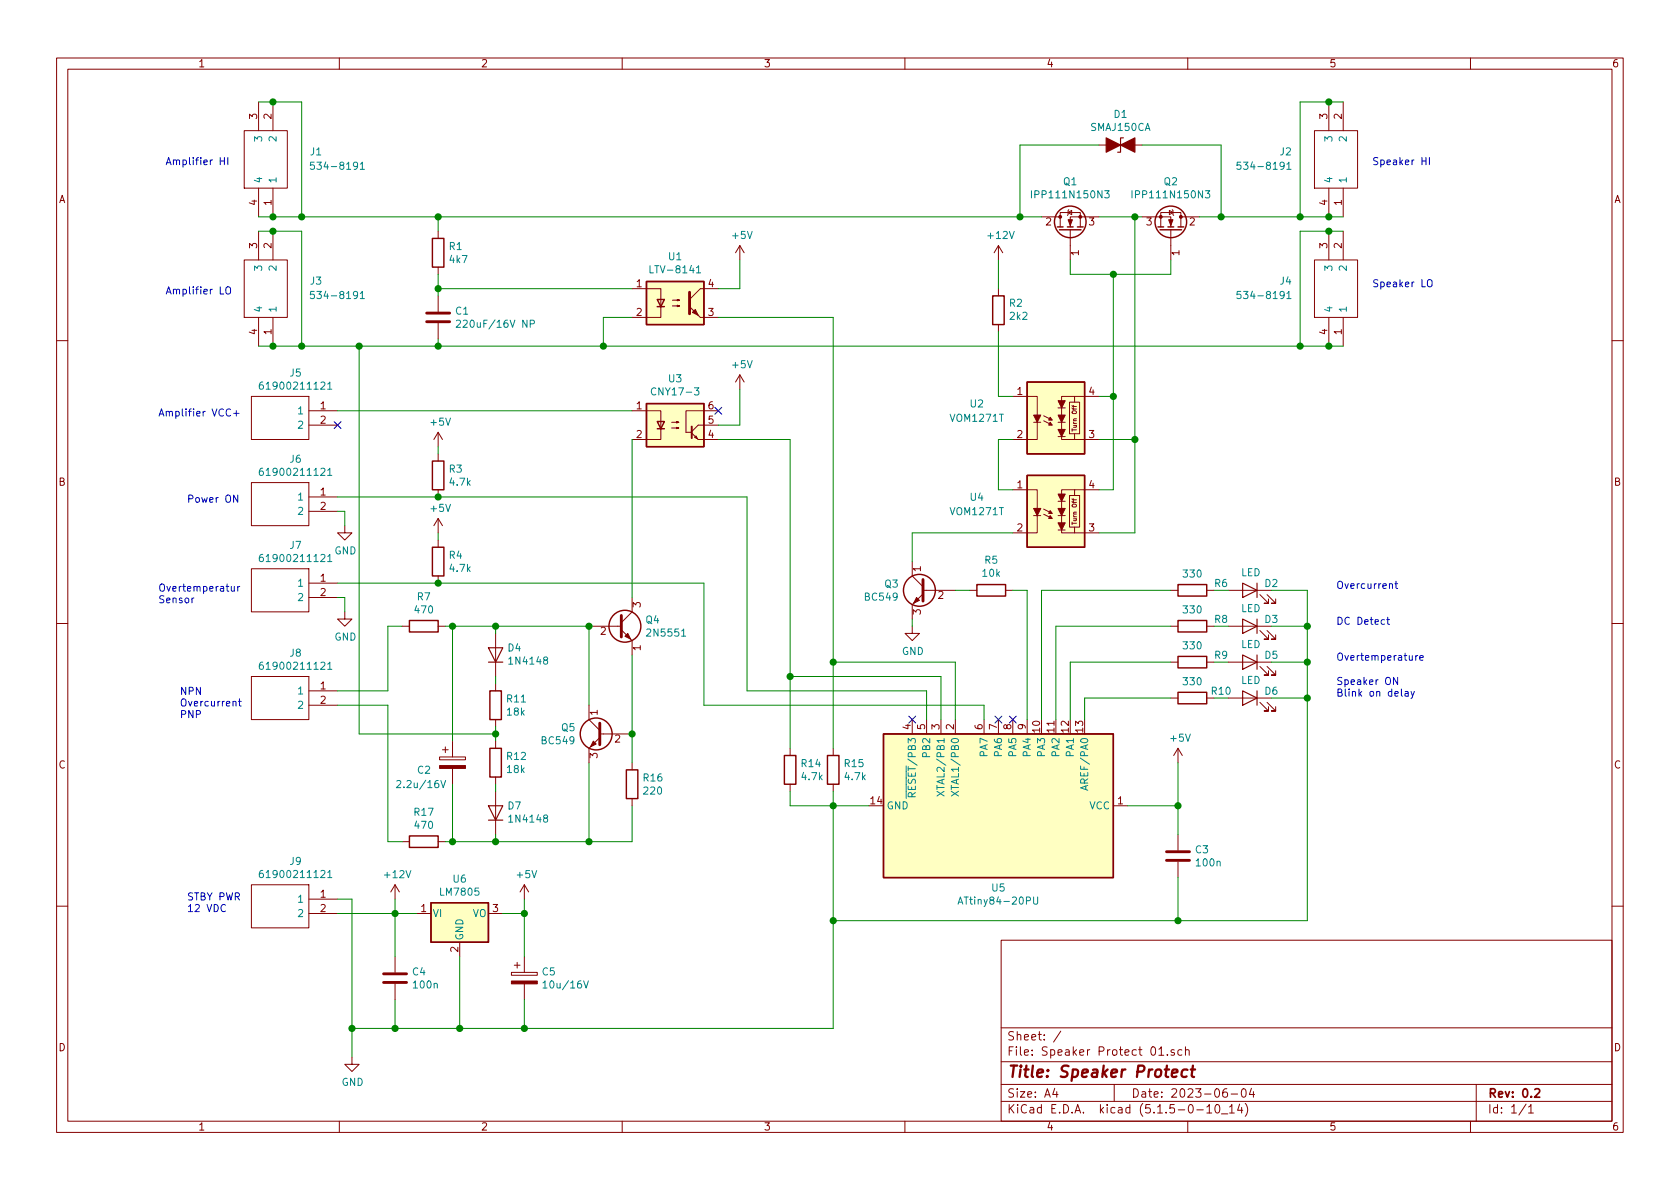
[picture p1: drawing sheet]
<svg xmlns="http://www.w3.org/2000/svg" width="297mm" height="210mm" viewBox="0 0 297 210" stroke-linecap="round" stroke-linejoin="round" font-family="sans-serif">
<g fill="none" stroke="#840000" stroke-width=".18">
<path d="M10 10.3h277v189.9h-277zM12 12.2h273v186.1h-273zM45.7 18v5.1M48.3 18v5.1M60 10.3v1.9M110 10.3v1.9M160 10.3v1.9M210 10.3v1.9M234.9 18v5.1M237.5 18v5.1M260 10.3v1.9M43.2 23.1h7.6v10.2h-7.6z"/>
<path d="M45.7 33.3v5M48.3 33.3v5M184.1 38.3h3.4M188.8 37.6l.7-.4v.8zM189 37.1l-.2 .1v.8l-.1 .1M194.3 38.3h-5.1v1.8M194.3 25.6h7.6M201.9 38.3h5.1v1.8M206.8 37.2l.6 .4-.6 .4zM207.3 37.1l.1 .1v.8l.1 .1M208.8 38.3h3.3M232.4 23.1h7.6v10.2h-7.6z"/>
<path d="M234.9 33.3v5M237.5 33.3v5M43.2 46h7.6v10.1h-7.6zM45.7 40.9v5.1M45.7 56.1v5.1M48.3 40.9v5.1M48.3 56.1v5.1M77.5 40.9v1.3M77.5 47.2v1.3M77.5 52.3v2.8M77.5 57.1v2.8M111.8 51h5v3.4"/>
<path d="M116.8 54.2v1.9h-5M118.9 54.1h1.2l-.3 .1v-.2l.3 .1M118.9 53.1h1.2l-.3 .1v-.2l.3 .1M123.8 56.1h3.2M127 51h-3.2l-1.9 2M130.8 43.4v2.6M130.8 43.4l-.8 1.3M130.8 43.4l.8 1.3M176.5 43.4v2.6M176.5 51v1.3M176.5 57.4v1.3M176.5 43.4l-.7 1.3"/>
<path d="M176.5 43.4l.8 1.3M187.5 40.1v-2.5h3.5v2.5M189.2 40.6v5.4M205.2 40.1v-2.5h3.6v2.5M207 40.6v5.4M232.4 46h7.6v10.1h-7.6zM234.9 40.9v5.1M234.9 56.1v5.1M237.5 40.9v5.1M237.5 56.1v5.1M10 60.2h2M44.4 70.1h10.2v7.6h-10.2z"/>
<path d="M54.6 72.6h5.1M54.6 75.2h5.1M77.5 76.4v2.6M77.5 76.4l-.8 1.3M77.5 76.4l.7 1.3M111.8 72.6h5v3.3M116.8 75.8v1.9h-5M118.7 75.7h1.3l-.4 .1v-.2l.4 .1M118.7 74.7h1.3l-.4 .1v-.3l.4 .2M122.3 76.6l1.1 1.1h3.6M122.8 77.3l.3-.2 .2 .5zM127 72.6h-5.7v3.8h1"/>
<path d="M127 75.2h-3.6l-1.1 1.1M130.8 66.3l-.8 1.3M130.8 66.3v2.5M130.8 66.3l.8 1.3M179.1 70.1h4.3v7.6h-4.3M182.8 74.7h1.2M184.5 74.4l1 .5M184.5 73.5l1 .5M187.1 74.7h1.2M187.1 77.2h1.2M187.1 72.1h1.2M189.1 71.1h1.8v5.6h-1.8z"/>
<path d="M189.6 71.7l.1 .2h.6M189.8 71.7v.3M190 70.1v1M190 76.7v1M194.3 70.1h-6.6v7.6h6.6M285 60.2h2M44.4 85.3h10.2v7.7h-10.2zM54.6 87.9h5.1M54.6 90.4h5.1M61 93v1.2h1.2l-1.2 1.3-1.3-1.3h1.3M77.5 80.3v1.2M77.5 86.6v1.3"/>
<path d="M77.5 91.7v2.5M77.5 95.5v1.3M77.5 91.7l-.8 1.3M77.5 91.7l.7 1.3M161.3 99.3v2.5l1.9 2M179.1 86.6h4.3v7.6h-4.3M182.8 91.2h1.2M184.5 90.9l1 .5M184.5 90l1 .5M187.1 91.2h1.2M187.1 93.7h1.2M187.1 88.6h1.2"/>
<path d="M189.1 87.6h1.8v5.6h-1.8zM189.6 88.2l.1 .2h.6M189.8 88.2v.3M190 86.6v1M190 93.2v1M194.3 86.6h-6.6v7.6h6.6M10 110.3h2M44.4 100.6h10.2v7.6h-10.2zM44.4 119.6h10.2v7.6h-10.2zM54.6 103.1h5.1M54.6 105.7h5.1M61 108.2v1.3h1.2l-1.2 1.2-1.3-1.2h1.3"/>
<path d="M71.1 110.7h1.3M77.5 110.7h1.2M77.5 101.8v1.3M87.6 112v7.6M104.1 110.7h5.8M109.9 111.4l1.9 1.9v2.5M111.8 105.7v2.5l-1.9 1.9M161.3 110.7v1.3h1.3l-1.3 1.3-1.3-1.3h1.3M163.2 105l-1.9 1.9v2.6M163.2 104.4h5.7M171.4 104.4h1.3M177.8 104.4h1.3"/>
<path d="M207 110.7h1.3M207 104.4h1.3M207 117.1h1.3M213.4 110.7h1.2M213.4 104.4h1.2M213.4 117.1h1.2M217.2 110.7h7.6M217.2 104.4h7.6M217.2 117.1h7.6M222.8 105.2l1.5 1.5h-.8h.8v-.8M222.8 111.5l1.5 1.5h-.8h.8v-.7M222.8 117.9l1.5 1.5h-.8h.8v-.8"/>
<path d="M224 105.2l1.6 1.5h-.8h.8v-.8M224 111.5l1.6 1.5h-.8h.8v-.7M224 117.9l1.6 1.5h-.8h.8v-.8M285 110.3h2M54.6 122.2h5.1M54.6 124.7h5.1M77.7 133.9h4.6v.5h-4.6zM78.2 132.6h1M78.7 132.1v1M80 131.1v2.8M80 135.9v2.8M87.6 120.9v1.3"/>
<path d="M87.6 127.2v1.3M87.6 131.1v1.2M87.6 137.4v1.3M87.6 139.9v7.7M104.1 124.7v2.5l1.9 2M106 130.4l-1.9 1.9v2.6M106 129.8h5.8M111.8 134.9v1.2M139.7 132.3v1.3M139.7 138.7v1.2M147.3 132.3v1.3M147.3 138.7v1.2"/>
<path d="M161.3 127.2v2.6M163.8 127.2v2.6M166.4 127.2v2.6M168.9 127.2v2.6M174 127.2v2.6M176.5 127.2v2.6M179.1 127.2v2.6M181.6 127.2v2.6M207 123.4h1.3M208.3 132.3v2.6M208.3 132.3l-.8 1.3M208.3 132.3l.7 1.3"/>
<path d="M213.4 123.4h1.2M217.2 123.4h7.6M222.8 124.2l1.5 1.5h-.8h.8v-.7M224 124.2l1.6 1.5h-.8h.8v-.7M44.4 156.5h10.2v7.6h-10.2zM54.6 159h5.1M69.8 156.5v2.5M69.8 156.5l-.7 1.2M69.8 156.5l.8 1.2M71.1 148.8h1.3M77.5 148.8h1.2M92.7 156.5v2.5"/>
<path d="M92.7 156.5l-.8 1.2M92.7 156.5l.8 1.2M111.8 141.2v1.3M196.8 142.5h2.6M208.3 147.6v2.8M208.3 152.4v2.8M10 160.2h2M54.6 161.5h5.1M69.8 169.2v2.8M69.8 174v2.8M73.7 161.5h2.5M81.3 166.6v2.6"/>
<path d="M86.4 161.5h2.5M90.4 172h4.6v.5h-4.6zM90.9 170.7h1M91.4 170.2v1M92.7 169.2v2.8M92.7 174v2.8M177 166.3h108v32h-108zM285 160.2h2M60 198.3v1.9M62.2 186.9v1.3h1.3l-1.3 1.3-1.2-1.3h1.2M110 198.3v1.9M160 198.3v1.9"/>
<path d="M177 194.8h108M177 191.8h108M177 187.8h108M177 181.8h108M186.5 192.5l-.4 1h1M186.8 193v1M187.6 182.3l-1.3 2M197 191.8v3M204.9 185.5l.4-.4v1.5M204.9 186.6h.9M206.4 186.5v.1M207.6 185.7a.37 .37 0 0 0-.6 .1l.1 .2 .5 .2 .1 .1-.2 .3-.5-.1"/>
<path d="M209 185.7l-.5-.1-.2 .3v.6l.2 .1 .5-.1M209.6 185.7h.1a.37 .37 0 0 1 .6 .1v.8M209.6 185.1v1.5M210 198.3v1.9M211.6 196.3h1.2M213.4 195.8l.4-.5v1.5M213.4 196.8h.8M215 195.4l.3-.1a.94 .94 0 0 1 0 1.5 .8 .8 0 0 1-.6-.6 .8 .8 0 0 1 .3-.8zM216 197h1.1M216.9 192.5a.62 .62 0 0 0-.7 .7l.1 .7 .2 .1 .5-.1v-.5l-.1-.2-.4-.1-.3 .3M217.4 195.8l.4-.5v1.5M217.4 196.8h.8"/>
<path d="M217.7 193.5h1.1M219.2 195.2l-.4 1.1h.9M219.5 195.8v1M219.6 192.7l.4-.2a.94 .94 0 0 1 0 1.5 .82 .82 0 0 1-.4-1.3zM220.2 195.1a1.71 1.71 0 0 1 0 2.3M221.3 192.5l-.4 1h.9M221.6 193v1M260 198.3v1.9M261 191.8v6.5M269.8 195.2l-1.2 2M270.3 195.8l.4-.5v1.5M270.3 196.8h.8"/>
</g>
<path d="M271.4 192.7l.2-.2h.4l.2 .5-.9 1h.9" fill="none" stroke="#840000" stroke-width=".3"/>
<path d="M207.2 189.8l1-.2-.1-.4h-.7l-.2 1 .2 .2 .6-.1M210 189.2a.68 .68 0 0 0-1 .3v.8l.2 .1 .6-.1M210.5 189.1h.8M210.9 188.4l-.2 1.8 .1 .1 .3 .1" fill="none" stroke="#840000" stroke-width=".41"/>
<g fill="none" stroke="#840000" stroke-width=".25">
<path d="M76.5 42.2h2v5h-2zM114.3 49.8h10.2v7.6h-10.2zM116.2 53h1.3l-.7 1.2zM116.2 54.2h1.3M175.5 52.3h2v5.1h-2zM186.9 40.1h1.1M187.3 40.6h3.8M188.7 40.1h1M190.5 40.1h1M204.7 40.1h1M205.1 40.6h3.8M206.5 40.1h1"/>
<path d="M208.3 40.1h1M114.3 71.4h10.2v7.6h-10.2zM116.2 74.5h1.3l-.7 1.3zM116.2 75.8h1.3M181.6 67.6h10.2v12.7h-10.2zM76.5 96.8h2v5h-2zM76.5 81.5h2v5.1h-2zM181.6 84.1h10.2v12.7h-10.2zM72.4 109.7h5.1v2.1h-5.1zM172.7 103.4h5.1v2h-5.1zM208.3 103.4h5.1v2h-5.1zM208.3 109.7h5.1v2.1h-5.1z"/>
<path d="M208.3 116.1h5.1v2h-5.1zM86.6 132.3h2v5.1h-2zM86.6 122.2h2v5h-2zM110.7 136.1h2.1v5.1h-2.1zM138.7 133.6h2v5.1h-2zM146.3 133.6h2v5.1h-2zM156.2 129.8h40.6v25.4h-40.6zM208.3 122.4h5.1v2.1h-5.1zM72.4 147.8h5.1v2.1h-5.1zM76.2 159.6h10.2v7h-10.2z"/>
<circle cx="189.2" cy="39.2" r="2.79"/>
<circle cx="207" cy="39.2" r="2.79"/>
<circle cx="110.5" cy="110.7" r="2.82"/>
<circle cx="162.6" cy="104.4" r="2.82"/>
<circle cx="105.4" cy="129.8" r="2.82"/>
</g>
<g fill="#840000" stroke="#840000" stroke-width=".18">
<path d="M188.8 38.9h.8l-.4 1z"/>
<path d="M206.6 38.9h.8l-.4 1z"/>
<path d="M110.5 112.5l.5-.5 .5 1z"/>
<path d="M162.1 105.7l.5 .5-1.1 .5z"/>
<path d="M182.8 73.4h1.2l-.6 1.3z"/>
<path d="M185.7 74.7l.4 .5h-.7z"/>
<path d="M185.7 73.8l.4 .5h-.7z"/>
<path d="M187.1 75.9h1.2l-.6 1.3z"/>
<path d="M187.1 73.4h1.2l-.6 1.3z"/>
<path d="M187.1 70.9h1.2l-.6 1.2z"/>
<path d="M182.8 89.9h1.2l-.6 1.3z"/>
<path d="M185.7 91.2l.4 .5h-.7z"/>
<path d="M185.7 90.3l.4 .5h-.7z"/>
<path d="M187.1 92.5h1.2l-.6 1.2z"/>
<path d="M187.1 89.9h1.2l-.6 1.3z"/>
<path d="M187.1 87.4h1.2l-.6 1.2z"/>
<path d="M121.9 54.2l1.9 1.9z"/>
<path d="M122.4 55.2l.5-.5 .5 1z"/>
<path d="M77.7 135.4h4.6v.5h-4.6z"/>
<path d="M104.9 131.1l.5 .5-1 .5z"/>
<path d="M90.4 173.5h4.6v.5h-4.6z"/>
<circle cx="191" cy="38.3" r=".25"/>
<circle cx="187.5" cy="38.3" r=".25"/>
<circle cx="205.2" cy="38.3" r=".25"/>
<circle cx="208.8" cy="38.3" r=".25"/>
</g>
<g fill="none" stroke="#008484" stroke-width=".18">
<path d="M55.5 28.7h-.6v.6l.2-.1 .4 .1v.5l-.2 .1-.4-.1M63.7 29l.4-.3v1.2M63.7 29.9h.7M182.4 33.7v1.3M195.3 33.7h.8l-.4 .5 .4 .1v.6l-.2 .1-.6-.1M200.2 33.7v1.3M213.1 33.7h.8l-.4 .5 .3 .1v.6l-.2 .1-.5-.1M219.4 28.7h-.6l-.1 .6 .2-.1 .5 .1v.5l-.2 .1-.5-.1M227.5 29l.4-.3v1.2M227.5 29.9h.8M55.5 51.5h-.6v.6l.2-.1 .4 .1v.6l-.2 .1-.4-.1M63.7 51.9l.4-.4v1.3"/>
<path d="M63.7 52.8h.7M80.7 56.7l.5-.1 .2 .4-.8 .9h.8M93.8 57.3l.6-.1v-.5l-.6-.1v1.3M114.9 47v1.3h.6M123.1 47.3l.4-.3v1.3M123.1 48.3h.8M219.4 51.5h-.6l-.1 .6 .2-.1 .5 .1v.6l-.2 .1-.5-.1M227.5 51.9l.4-.4v1.3M227.5 52.8h.8M46.5 67.6h-.4a.81 .81 0 0 0 0 1.2h.4l.1-.5-.3-.3h-.2l-.3 .3M57.9 67.9l.4-.3v1.2M57.9 68.8h.8"/>
<path d="M116 68.7a.6 .6 0 0 0-.9 .4 .6 .6 0 0 0 .6 .7l.3-.1M46.5 82.8l-.4 .1a.81 .81 0 0 0 0 1.2l.4-.1 .1-.5-.3-.2h-.2l-.3 .2M46.5 98l-.4 .1a.81 .81 0 0 0 0 1.2h.4l.1-.5-.3-.3h-.2l-.3 .3M57.9 83.2l.4-.4v1.3M57.9 98.4l.4-.4v1.3M57.9 84.1h.8M57.9 99.3h.8M46.5 117.1l-.4 .1a.81 .81 0 0 0 0 1.2l.4-.1 .1-.5-.3-.2h-.2l-.3 .2M57.9 117.4l.4-.3v1.3M57.9 118.4h.8M120.5 112.5h.7M70.2 138.1l.4-.1 .3 .4-.1 .2-.7 .7h.8"/>
<path d="M78 138l.4 1.3 .4-1.3M160.2 139.9v1.3M165.7 139.9l1.2 .9M166.9 139.9l-1.2 .9M168.2 139.9l1.3 .9M169.5 139.9l-1.3 .9M192.3 138.9l-1.2 .4 1.2 .4M46.5 153.9l-.4 .1a.81 .81 0 0 0 0 1.2l.4-.1 .1-.4-.3-.3h-.2l-.3 .3M57.9 154.3l.4-.4v1.3M57.9 155.2h.8M161.2 140.9v-.6l-.2-.1h-.3l-.1 .2v.5h1.2M169.4 159.9l.4-1.3 .4 1.3"/>
<path d="M169.5 159.5h.6M182.8 158.6v1.1l.2 .2 .4-.1 .1-.1v-1.1M96 173.8l.4-.3v1.2M96 174.7h.7M103.2 173.5l.4 1.2 .4-1.2"/>
</g>
<g fill="#840000" stroke="#840000" stroke-width=".2">
<path d="M195.6 24.4l2.5 1.2-2.5 1.3z"/>
<path d="M198.1 25.6l2.6-1.2v2.5z"/>
</g>
<g fill="none" stroke="#840000" stroke-width=".2">
<path d="M198.6 24.4h-.5v2.5h-.5M86.4 114.5h2.5l-1.3 2.6zM86.4 117.1h2.5M219.7 103.1l2.5 1.3-2.5 1.3zM219.7 109.5l2.5 1.2-2.5 1.3zM219.7 115.8l2.5 1.3-2.5 1.3zM222.2 103.1v2.6M222.2 109.5v2.5M222.2 115.8v2.6M219.7 122.2l2.5 1.2-2.5 1.3zM222.2 122.2v2.5M86.4 142.5h2.5l-1.3 2.5z"/>
<path d="M86.4 145h2.5"/>
</g>
<path d="M75.4 56.9h4.1M75.4 55.4h4.1M121.9 51.7v3.8M109.9 108.8v3.8M163.2 102.5v3.8M106 127.9v3.8M206.2 152.1h4.1M206.2 150.6h4.1M67.8 173.7h4.1M67.8 172.2h4.1" fill="none" stroke="#840000" stroke-width=".51"/>
<g fill="#ffffc2" stroke="#ffffc2" stroke-width=".18">
<path d="M156.2 129.8h40.6v25.4h-40.6z"/>
<path d="M181.6 67.6h10.2v12.7h-10.2z"/>
<path d="M181.6 84.1h10.2v12.7h-10.2z"/>
<path d="M114.3 49.8h10.2v7.6h-10.2z"/>
<path d="M76.2 159.6h10.2v7h-10.2z"/>
<path d="M114.3 71.4h10.2v7.6h-10.2z"/>
</g>
<path d="M122.3 75.4v2.1" fill="none" stroke="#840000" stroke-width=".36"/>
<g fill="none" stroke="#008400" stroke-width=".18">
<path d="M45.7 18h7.6v20.3M237.5 18h-7.6v20.3M45.7 38.3h138.4M77.5 38.3v2.6M194.3 38.3h7.6M194.3 25.6h-14v12.7M200.7 38.3v55.9h-6.4M201.9 25.6h14v12.7M212.1 38.3h25.4M45.7 40.9h7.6v20.3M77.5 51h34.3M77.5 48.5v3.8"/>
<path d="M77.5 59.9v1.3M111.8 56.1h-5.1v5.1M127 56.1h20.3v76.2M130.8 46v5h-3.8M176.5 58.7v11.4h2.6M176.5 46v5M189.2 46v2.5h17.8v-2.5M196.8 48.5v38.1h-2.5M237.5 40.9h-7.6v20.3M45.7 61.2h191.8M59.7 72.6h52.1M63.5 61.2v68.6h24.1"/>
<path d="M77.5 79v1.3M111.8 77.7v28M127 77.7h12.7v54.6M130.8 68.8v6.4h-3.8M179.1 77.7h-2.6v8.9h2.6M194.3 70.1h2.5M194.3 77.7h6.4M59.7 87.9h72.4v34.3h31.7v5M59.7 90.4h1.3v2.6M77.5 94.2v1.3M179.1 94.2h-17.8v5.1M59.7 103.1h64.8v21.6h49.5v2.5"/>
<path d="M59.7 105.7h1.3v2.5M71.1 110.7h-2.5v11.5h-8.9M78.7 110.7h25.4v14M80 110.7v20.4M87.6 110.7v1.3M87.6 119.6v1.3M111.8 115.8v19.1M139.7 119.6h26.7v7.6M147.3 117.1h21.6v10.1M161.3 109.5v1.2M168.9 104.4h2.5M179.1 104.4h2.5v22.8"/>
<path d="M207 110.7h-20.3v16.5M207 117.1h-17.8v10.1M207 104.4h-22.9v22.8M224.8 104.4h6.3v58.4h-83.8M224.8 110.7h6.3M224.8 117.1h6.3M59.7 124.7h8.9v24.1h2.5M80 138.7v10.1M87.6 128.5v2.6M87.6 138.7v1.2M104.1 134.9v13.9M139.7 139.9v2.6h14"/>
<path d="M147.3 139.9v42h-85.1M207 123.4h-15.2v3.8M208.3 134.9v12.7M224.8 123.4h6.3M59.7 159h2.5v27.9M69.8 159v10.2M87.6 147.6v1.2M92.7 159v10.2M111.8 142.5v6.3h-33.1M199.4 142.5h8.9M208.3 155.2v7.6M59.7 161.5h14"/>
<path d="M69.8 176.8v5.1M81.3 169.2v12.7M88.9 161.5h3.8M92.7 176.8v5.1"/>
</g>
<g fill="none" stroke="#0000c2" stroke-width=".18">
<path d="M38.9 27.9v1.2M38.9 28.5h.8M39.7 27.9v1.2M40.3 27.9v1.2M251.4 28.5h.7M252.1 27.9v1.2M252.7 27.9v1.2M38.9 50.7v1.3h.6M40 50.9l.1-.1a.42 .42 0 0 1 .6 .1 .88 .88 0 0 1-.2 1.1l-.4-.1a1.07 1.07 0 0 1-.1-1zM252.4 49.6a.45 .45 0 0 1 .8 0 .88 .88 0 0 1-.3 1.1h-.3a1.07 1.07 0 0 1-.2-1.1zM40.8 72.4a.6 .6 0 0 0-.9 .4 .6 .6 0 0 0 .6 .8l.3-.1M41.3 73.1h1"/>
<path d="M41.8 72.6v1M42 87.5v1.3l-.7-1.3v1.3M34.3 105.8l-.4 .2M40.9 103.7v.8h.3l.2-.1M41.4 103.7v.8M42 103.7v.8M42.4 103.7l-.4 .2M245.2 109.6h.5M245.4 109.1v1.1l.3 .2M245.7 103.3l.1-.1 .4 .1v.8M246.6 103.2h.5M246.8 102.8v1.1l.3 .2"/>
<path d="M247.1 119.8v1.3l-.7-1.3v1.3M250.3 115.9v.9M250.7 115.9l-.4 .2M251 116.3l.6-.1v-.2l-.4-.1-.2 .2 .1 .6h.5M41.2 124.1l.2-.1 .3 .1v.8M42.2 124h.4M42.3 123.6v1.1l.3 .2M247.8 121.8v1.1l.2 .2M248.4 122.3h.5l.1 .8M249 122.6h-.4l-.2 .2v.3h.6M249.5 122.3l.3 .8M250.1 122.3l-.4 1.1-.2 .1"/>
<path d="M39.9 160.1a.6 .6 0 0 0-.9 .4 .6 .6 0 0 0 .6 .7l.3-.1"/>
</g>
<g fill="#008400" stroke="#008400" stroke-width=".25">
<circle cx="229.9" cy="61.2" r=".51"/>
<circle cx="235" cy="40.9" r=".51"/>
<circle cx="235" cy="61.2" r=".51"/>
<circle cx="235" cy="38.3" r=".51"/>
<circle cx="229.9" cy="38.3" r=".51"/>
<circle cx="235" cy="18" r=".51"/>
<circle cx="106.7" cy="61.2" r=".51"/>
<circle cx="48.3" cy="61.2" r=".51"/>
<circle cx="48.3" cy="38.3" r=".51"/>
<circle cx="53.3" cy="61.2" r=".51"/>
<circle cx="48.3" cy="40.9" r=".51"/>
<circle cx="53.3" cy="38.3" r=".51"/>
<circle cx="48.3" cy="18" r=".51"/>
<circle cx="139.7" cy="119.6" r=".51"/>
<circle cx="147.3" cy="117.1" r=".51"/>
<circle cx="147.3" cy="142.5" r=".51"/>
<circle cx="80" cy="110.7" r=".51"/>
<circle cx="80" cy="148.8" r=".51"/>
<circle cx="77.5" cy="103.1" r=".51"/>
<circle cx="104.1" cy="148.8" r=".51"/>
<circle cx="87.6" cy="110.7" r=".51"/>
<circle cx="87.6" cy="148.8" r=".51"/>
<circle cx="111.8" cy="129.8" r=".51"/>
<circle cx="196.9" cy="70.1" r=".51"/>
<circle cx="196.9" cy="48.5" r=".51"/>
<circle cx="200.7" cy="77.7" r=".51"/>
<circle cx="77.5" cy="38.3" r=".51"/>
<circle cx="200.7" cy="38.3" r=".51"/>
<circle cx="147.3" cy="162.8" r=".51"/>
<circle cx="62.2" cy="181.9" r=".51"/>
<circle cx="104.1" cy="110.7" r=".51"/>
<circle cx="215.9" cy="38.3" r=".51"/>
<circle cx="180.3" cy="38.3" r=".51"/>
<circle cx="77.5" cy="51" r=".51"/>
<circle cx="231.1" cy="110.7" r=".51"/>
<circle cx="231.1" cy="123.4" r=".51"/>
<circle cx="77.5" cy="87.9" r=".51"/>
<circle cx="231.1" cy="117.1" r=".51"/>
<circle cx="208.3" cy="162.8" r=".51"/>
<circle cx="208.3" cy="142.5" r=".51"/>
<circle cx="92.7" cy="161.5" r=".51"/>
<circle cx="87.6" cy="129.8" r=".51"/>
<circle cx="92.7" cy="181.9" r=".51"/>
<circle cx="63.5" cy="61.2" r=".51"/>
<circle cx="69.9" cy="181.9" r=".51"/>
<circle cx="69.9" cy="161.5" r=".51"/>
<circle cx="81.3" cy="181.9" r=".51"/>
<circle cx="77.5" cy="61.2" r=".51"/>
</g>
<path d="M59.1 74.6l1.2 1.2M60.3 74.6l-1.2 1.2M126.4 72l1.2 1.2M127.6 72l-1.2 1.2M160.7 126.6l1.2 1.3M161.9 126.6l-1.2 1.3M175.9 126.6l1.2 1.3M177.1 126.6l-1.2 1.3M178.5 126.6l1.2 1.3M179.7 126.6l-1.2 1.3" fill="none" stroke="#000084" stroke-width=".18"/>
<text font-size="2.8" fill="#840000" x="178" y="190.5">Title: Speaker Protect</text>
<g font-size="2.1" fill="#840000">
<text x="178" y="184">Sheet: /</text>
<text x="178" y="186.7">File: Speaker Protect 01.sch</text>
<text x="178" y="196.9">KiCad E.D.A. kicad (5.1.5-0-10_14)</text>
<text x="178" y="194.1">Size: A4</text>
<text x="200" y="194.1">Date: 2023-06-04</text>
<text x="263" y="194.1">Rev: 0.2</text>
<text x="263" y="196.9">Id: 1/1</text>
</g>
<g font-size="1.8" fill="#840000">
<text x="35" y="11.9">1</text>
<text x="85" y="11.9">2</text>
<text x="135" y="11.9">3</text>
<text x="185" y="11.9">4</text>
<text x="235" y="11.9">5</text>
<text x="285" y="11.9">6</text>
<text x="45.5" y="21.1" transform="rotate(-90 45.5 21.1)">3</text>
<text x="48" y="21.1" transform="rotate(-90 48 21.1)">2</text>
<text x="234.7" y="21.1" transform="rotate(-90 234.7 21.1)">3</text>
<text x="237.2" y="21.1" transform="rotate(-90 237.2 21.1)">2</text>
<text x="10.4" y="35.9">A</text>
<text x="285.4" y="35.9">A</text>
<text x="45.5" y="36.3" transform="rotate(-90 45.5 36.3)">4</text>
<text x="48" y="36.3" transform="rotate(-90 48 36.3)">1</text>
<text x="184.9" y="39.9">2</text>
<text x="192.6" y="39.9">3</text>
<text x="202.7" y="39.9">3</text>
<text x="210.3" y="39.9">2</text>
<text x="234.7" y="36.3" transform="rotate(-90 234.7 36.3)">4</text>
<text x="237.2" y="36.3" transform="rotate(-90 237.2 36.3)">1</text>
<text x="45.5" y="43.9" transform="rotate(-90 45.5 43.9)">3</text>
<text x="48" y="43.9" transform="rotate(-90 48 43.9)">2</text>
<text x="190.8" y="45.2" transform="rotate(-90 190.8 45.2)">1</text>
<text x="208.5" y="45.2" transform="rotate(-90 208.5 45.2)">1</text>
<text x="234.7" y="43.9" transform="rotate(-90 234.7 43.9)">3</text>
<text x="237.2" y="43.9" transform="rotate(-90 237.2 43.9)">2</text>
<text x="112.5" y="50.8">1</text>
<text x="125.2" y="50.8">4</text>
<text x="45.5" y="59.2" transform="rotate(-90 45.5 59.2)">4</text>
<text x="48" y="59.2" transform="rotate(-90 48 59.2)">1</text>
<text x="112.5" y="55.9">2</text>
<text x="125.2" y="55.9">3</text>
<text x="234.7" y="59.2" transform="rotate(-90 234.7 59.2)">4</text>
<text x="237.2" y="59.2" transform="rotate(-90 237.2 59.2)">1</text>
<text x="179.9" y="69.8">1</text>
<text x="192.6" y="69.8">4</text>
<text x="56.7" y="72.4">1</text>
<text x="56.7" y="74.9">2</text>
<text x="112.5" y="72.4">1</text>
<text x="112.5" y="77.5">2</text>
<text x="125.2" y="77.5">4</text>
<text x="125.2" y="74.9">5</text>
<text x="125.2" y="72.4">6</text>
<text x="179.9" y="77.5">2</text>
<text x="192.6" y="77.5">3</text>
<text x="10.4" y="85.9">B</text>
<text x="56.7" y="87.6">1</text>
<text x="179.9" y="86.4">1</text>
<text x="192.6" y="86.4">4</text>
<text x="285.4" y="85.9">B</text>
<text x="56.7" y="90.2">2</text>
<text x="179.9" y="94">2</text>
<text x="192.6" y="94">3</text>
<text x="162.8" y="101.1" transform="rotate(-90 162.8 101.1)">1</text>
<text x="56.7" y="102.9">1</text>
<text x="56.7" y="105.4">2</text>
<text x="113.3" y="107.4" transform="rotate(-90 113.3 107.4)">3</text>
<text x="165.9" y="105.9">2</text>
<text x="106.2" y="112.3">2</text>
<text x="162.8" y="108.7" transform="rotate(-90 162.8 108.7)">3</text>
<text x="113.3" y="115" transform="rotate(-90 113.3 115)">1</text>
<text x="56.7" y="121.9">1</text>
<text x="56.7" y="124.5">2</text>
<text x="105.7" y="126.5" transform="rotate(-90 105.7 126.5)">1</text>
<text x="108.7" y="131.3">2</text>
<text x="161" y="129" transform="rotate(-90 161 129)">4</text>
<text x="163.6" y="129" transform="rotate(-90 163.6 129)">5</text>
<text x="166.1" y="129" transform="rotate(-90 166.1 129)">3</text>
<text x="168.7" y="129" transform="rotate(-90 168.7 129)">2</text>
<text x="173.7" y="129" transform="rotate(-90 173.7 129)">6</text>
<text x="176.3" y="129" transform="rotate(-90 176.3 129)">7</text>
<text x="178.8" y="129" transform="rotate(-90 178.8 129)">8</text>
<text x="181.4" y="129" transform="rotate(-90 181.4 129)">9</text>
<text x="183.9" y="129.5" transform="rotate(-90 183.9 129.5)">10</text>
<text x="186.4" y="129.5" transform="rotate(-90 186.4 129.5)">11</text>
<text x="189" y="129.5" transform="rotate(-90 189 129.5)">12</text>
<text x="191.5" y="129.5" transform="rotate(-90 191.5 129.5)">13</text>
<text x="10.4" y="135.9">C</text>
<text x="105.7" y="134.1" transform="rotate(-90 105.7 134.1)">3</text>
<text x="285.4" y="135.9">C</text>
<text x="154" y="142.2">14</text>
<text x="197.6" y="142.2">1</text>
<text x="56.7" y="158.7">1</text>
<text x="56.7" y="161.3">2</text>
<text x="74.4" y="161.3">1</text>
<text x="87.1" y="161.3">3</text>
<text x="81" y="168.4" transform="rotate(-90 81 168.4)">2</text>
<text x="10.4" y="185.9">D</text>
<text x="285.4" y="185.9">D</text>
<text x="35" y="199.9">1</text>
<text x="85" y="199.9">2</text>
<text x="135" y="199.9">3</text>
<text x="185" y="199.9">4</text>
<text x="235" y="199.9">5</text>
<text x="285" y="199.9">6</text>
</g>
<g font-size="1.8" fill="#008484">
<text x="192.9" y="23.2">SMAJ150CA</text>
<text x="197" y="20.8">D1</text>
<text x="46.4" y="24.9" transform="rotate(-90 46.4 24.9)">3</text>
<text x="48.9" y="24.9" transform="rotate(-90 48.9 24.9)">2</text>
<text x="54.9" y="27.5">J1</text>
<text x="226.4" y="27.5">J2</text>
<text x="235.6" y="24.9" transform="rotate(-90 235.6 24.9)">3</text>
<text x="238.1" y="24.9" transform="rotate(-90 238.1 24.9)">2</text>
<text x="46.4" y="32.5" transform="rotate(-90 46.4 32.5)">4</text>
<text x="48.9" y="32.5" transform="rotate(-90 48.9 32.5)">1</text>
<text x="55.9" y="30">534-8191</text>
<text x="183.1" y="35.1">IPP111N150N3</text>
<text x="188.1" y="32.8">Q1</text>
<text x="200.9" y="35.1">IPP111N150N3</text>
<text x="205.8" y="32.8">Q2</text>
<text x="219.8" y="30">534-8191</text>
<text x="235.6" y="32.5" transform="rotate(-90 235.6 32.5)">4</text>
<text x="238.1" y="32.5" transform="rotate(-90 238.1 32.5)">1</text>
<text x="46.4" y="47.7" transform="rotate(-90 46.4 47.7)">3</text>
<text x="48.9" y="47.7" transform="rotate(-90 48.9 47.7)">2</text>
<text x="79.5" y="44.2">R1</text>
<text x="79.6" y="46.5">4k7</text>
<text x="118.3" y="46">U1</text>
<text x="129.6" y="42.3">+5V</text>
<text x="174.8" y="42.3">+12V</text>
<text x="235.6" y="47.7" transform="rotate(-90 235.6 47.7)">3</text>
<text x="238.1" y="47.7" transform="rotate(-90 238.1 47.7)">2</text>
<text x="54.9" y="50.3">J3</text>
<text x="55.9" y="52.9">534-8191</text>
<text x="115.4" y="48.3">LTV-8141</text>
<text x="219.8" y="52.9">534-8191</text>
<text x="226.4" y="50.3">J4</text>
<text x="46.4" y="55.4" transform="rotate(-90 46.4 55.4)">4</text>
<text x="48.9" y="55.4" transform="rotate(-90 48.9 55.4)">1</text>
<text x="80.6" y="55.6">C1</text>
<text x="81.8" y="58">220uF/16V NP</text>
<text x="178.5" y="54.2">R2</text>
<text x="178.6" y="56.6">2k2</text>
<text x="235.6" y="55.4" transform="rotate(-90 235.6 55.4)">4</text>
<text x="238.1" y="55.4" transform="rotate(-90 238.1 55.4)">1</text>
<text x="129.6" y="65.1">+5V</text>
<text x="46.9" y="68.9">61900211121</text>
<text x="51.3" y="66.6">J5</text>
<text x="115.7" y="69.9">CNY17-3</text>
<text x="118.3" y="67.6">U3</text>
<text x="52.9" y="73.3">1</text>
<text x="52.9" y="75.8">2</text>
<text x="76.3" y="75.3">+5V</text>
<text x="168.2" y="74.6">VOM1271T</text>
<text x="171.6" y="72.1">U2</text>
<text x="51.3" y="81.8">J6</text>
<text x="79.5" y="83.6">R3</text>
<text x="46.9" y="84.1">61900211121</text>
<text x="52.9" y="88.5">1</text>
<text x="79.6" y="85.9">4.7k</text>
<text x="171.6" y="88.6">U4</text>
<text x="52.9" y="91.1">2</text>
<text x="76.3" y="90.5">+5V</text>
<text x="168.2" y="91.1">VOM1271T</text>
<text x="46.9" y="99.4">61900211121</text>
<text x="51.3" y="97.1">J7</text>
<text x="59.1" y="98">GND</text>
<text x="79.5" y="98.8">R4</text>
<text x="79.6" y="101.1">4.7k</text>
<text x="174.1" y="99.7">R5</text>
<text x="219.4" y="101.9">LED</text>
<text x="52.9" y="103.8">1</text>
<text x="52.9" y="106.3">2</text>
<text x="73.8" y="106.2">R7</text>
<text x="153.1" y="106.2">BC549</text>
<text x="156.5" y="103.9">Q3</text>
<text x="173.8" y="102">10k</text>
<text x="209.3" y="102.1">330</text>
<text x="223.7" y="103.8">D2</text>
<text x="59.1" y="113.3">GND</text>
<text x="73.5" y="108.5">470</text>
<text x="114.2" y="110.3">Q4</text>
<text x="114.7" y="112.6">2N5551</text>
<text x="209.3" y="108.5">330</text>
<text x="219.4" y="108.2">LED</text>
<text x="223.7" y="110.2">D3</text>
<text x="46.9" y="118.4">61900211121</text>
<text x="51.3" y="116.1">J8</text>
<text x="89.8" y="115.2">D4</text>
<text x="90.3" y="117.5">1N4148</text>
<text x="159.5" y="115.8">GND</text>
<text x="209.3" y="114.8">330</text>
<text x="219.4" y="114.6">LED</text>
<text x="223.7" y="116.5">D5</text>
<text x="52.9" y="122.8">1</text>
<text x="52.9" y="125.3">2</text>
<text x="89.7" y="124.2">R11</text>
<text x="209.3" y="121.2">330</text>
<text x="219.4" y="120.9">LED</text>
<text x="223.7" y="122.9">D6</text>
<text x="89.7" y="126.5">18k</text>
<text x="95.9" y="131.6">BC549</text>
<text x="99.3" y="129.3">Q5</text>
<text x="207.1" y="131.2">+5V</text>
<text x="73.9" y="136.8">C2</text>
<text x="89.7" y="134.4">R12</text>
<text x="89.7" y="136.7">18k</text>
<text x="141.8" y="135.7">R14</text>
<text x="141.9" y="138">4.7k</text>
<text x="149.4" y="135.7">R15</text>
<text x="149.5" y="138">4.7k</text>
<text x="164.5" y="133.7" transform="rotate(-90 164.5 133.7)">PB2</text>
<text x="174.6" y="133.7" transform="rotate(-90 174.6 133.7)">PA7</text>
<text x="177.2" y="133.7" transform="rotate(-90 177.2 133.7)">PA6</text>
<text x="179.7" y="133.7" transform="rotate(-90 179.7 133.7)">PA5</text>
<text x="182.2" y="133.7" transform="rotate(-90 182.2 133.7)">PA4</text>
<text x="184.8" y="133.7" transform="rotate(-90 184.8 133.7)">PA3</text>
<text x="187.3" y="133.7" transform="rotate(-90 187.3 133.7)">PA2</text>
<text x="189.9" y="133.7" transform="rotate(-90 189.9 133.7)">PA1</text>
<text x="70.8" y="139.4">2.2u/16V</text>
<text x="89.8" y="143.1">D7</text>
<text x="113.8" y="138.2">R16</text>
<text x="113.9" y="140.5">220</text>
<text x="156.7" y="143.1">GND</text>
<text x="161.9" y="140.1" transform="rotate(-90 161.9 140.1)">RESET/PB3</text>
<text x="167" y="139.8" transform="rotate(-90 167 139.8)">XTAL2/PB1</text>
<text x="169.5" y="139.8" transform="rotate(-90 169.5 139.8)">XTAL1/PB0</text>
<text x="192.4" y="139" transform="rotate(-90 192.4 139)">AREF/PA0</text>
<text x="192.6" y="143.1">VCC</text>
<text x="73.3" y="144.3">R17</text>
<text x="73.5" y="146.6">470</text>
<text x="90.3" y="145.5">1N4148</text>
<text x="46.9" y="155.3">61900211121</text>
<text x="51.3" y="153">J9</text>
<text x="68.1" y="155.3">+12V</text>
<text x="91.5" y="155.3">+5V</text>
<text x="211.4" y="150.9">C3</text>
<text x="211.7" y="153.2">100n</text>
<text x="52.9" y="159.6">1</text>
<text x="78.1" y="158.4">LM7805</text>
<text x="80.2" y="156.1">U6</text>
<text x="170.3" y="160">ATtiny84-20PU</text>
<text x="175.4" y="157.7">U5</text>
<text x="52.9" y="162.2">2</text>
<text x="76.5" y="162.2">VI</text>
<text x="81.9" y="166.4" transform="rotate(-90 81.9 166.4)">GND</text>
<text x="83.5" y="162.2">VO</text>
<text x="73" y="172.5">C4</text>
<text x="95.9" y="172.5">C5</text>
<text x="73.2" y="174.8">100n</text>
<text x="96.6" y="174.8">10u/16V</text>
<text x="60.4" y="192">GND</text>
</g>
<g font-size="1.8" fill="#0000c2">
<text x="29.2" y="29.2">Amplifier HI</text>
<text x="242.6" y="29.2">Speaker HI</text>
<text x="29.2" y="52.1">Amplifier LO</text>
<text x="242.6" y="50.8">Speaker LO</text>
<text x="27.9" y="73.7">Amplifier VCC+</text>
<text x="33" y="88.9">Power ON</text>
<text x="27.9" y="104.6">Overtemperatur</text>
<text x="27.9" y="106.7">Sensor</text>
<text x="236.2" y="104.1">Overcurrent</text>
<text x="236.2" y="110.5">DC Detect</text>
<text x="236.2" y="116.8">Overtemperature</text>
<text x="31.7" y="122.9">NPN</text>
<text x="31.7" y="124.9">Overcurrent</text>
<text x="236.2" y="121.1">Speaker ON</text>
<text x="236.2" y="123.2">Blink on delay</text>
<text x="31.7" y="127">PNP</text>
<text x="33" y="159.2">STBY PWR</text>
<text x="33" y="161.3">12 VDC</text>
</g>
<g font-size="1.8" fill="#008400">
<text x="214.8" y="103.8">R6</text>
<text x="214.8" y="110.2">R8</text>
<text x="214.8" y="116.5">R9</text>
<text x="214.3" y="122.9">R10</text>
</g>
<g font-size="1.1" fill="#840000">
<text x="190.4" y="76.1" transform="rotate(-90 190.4 76.1)">Turn Off</text>
<text x="190.4" y="92.6" transform="rotate(-90 190.4 92.6)">Turn Off</text>
</g>
</svg>
